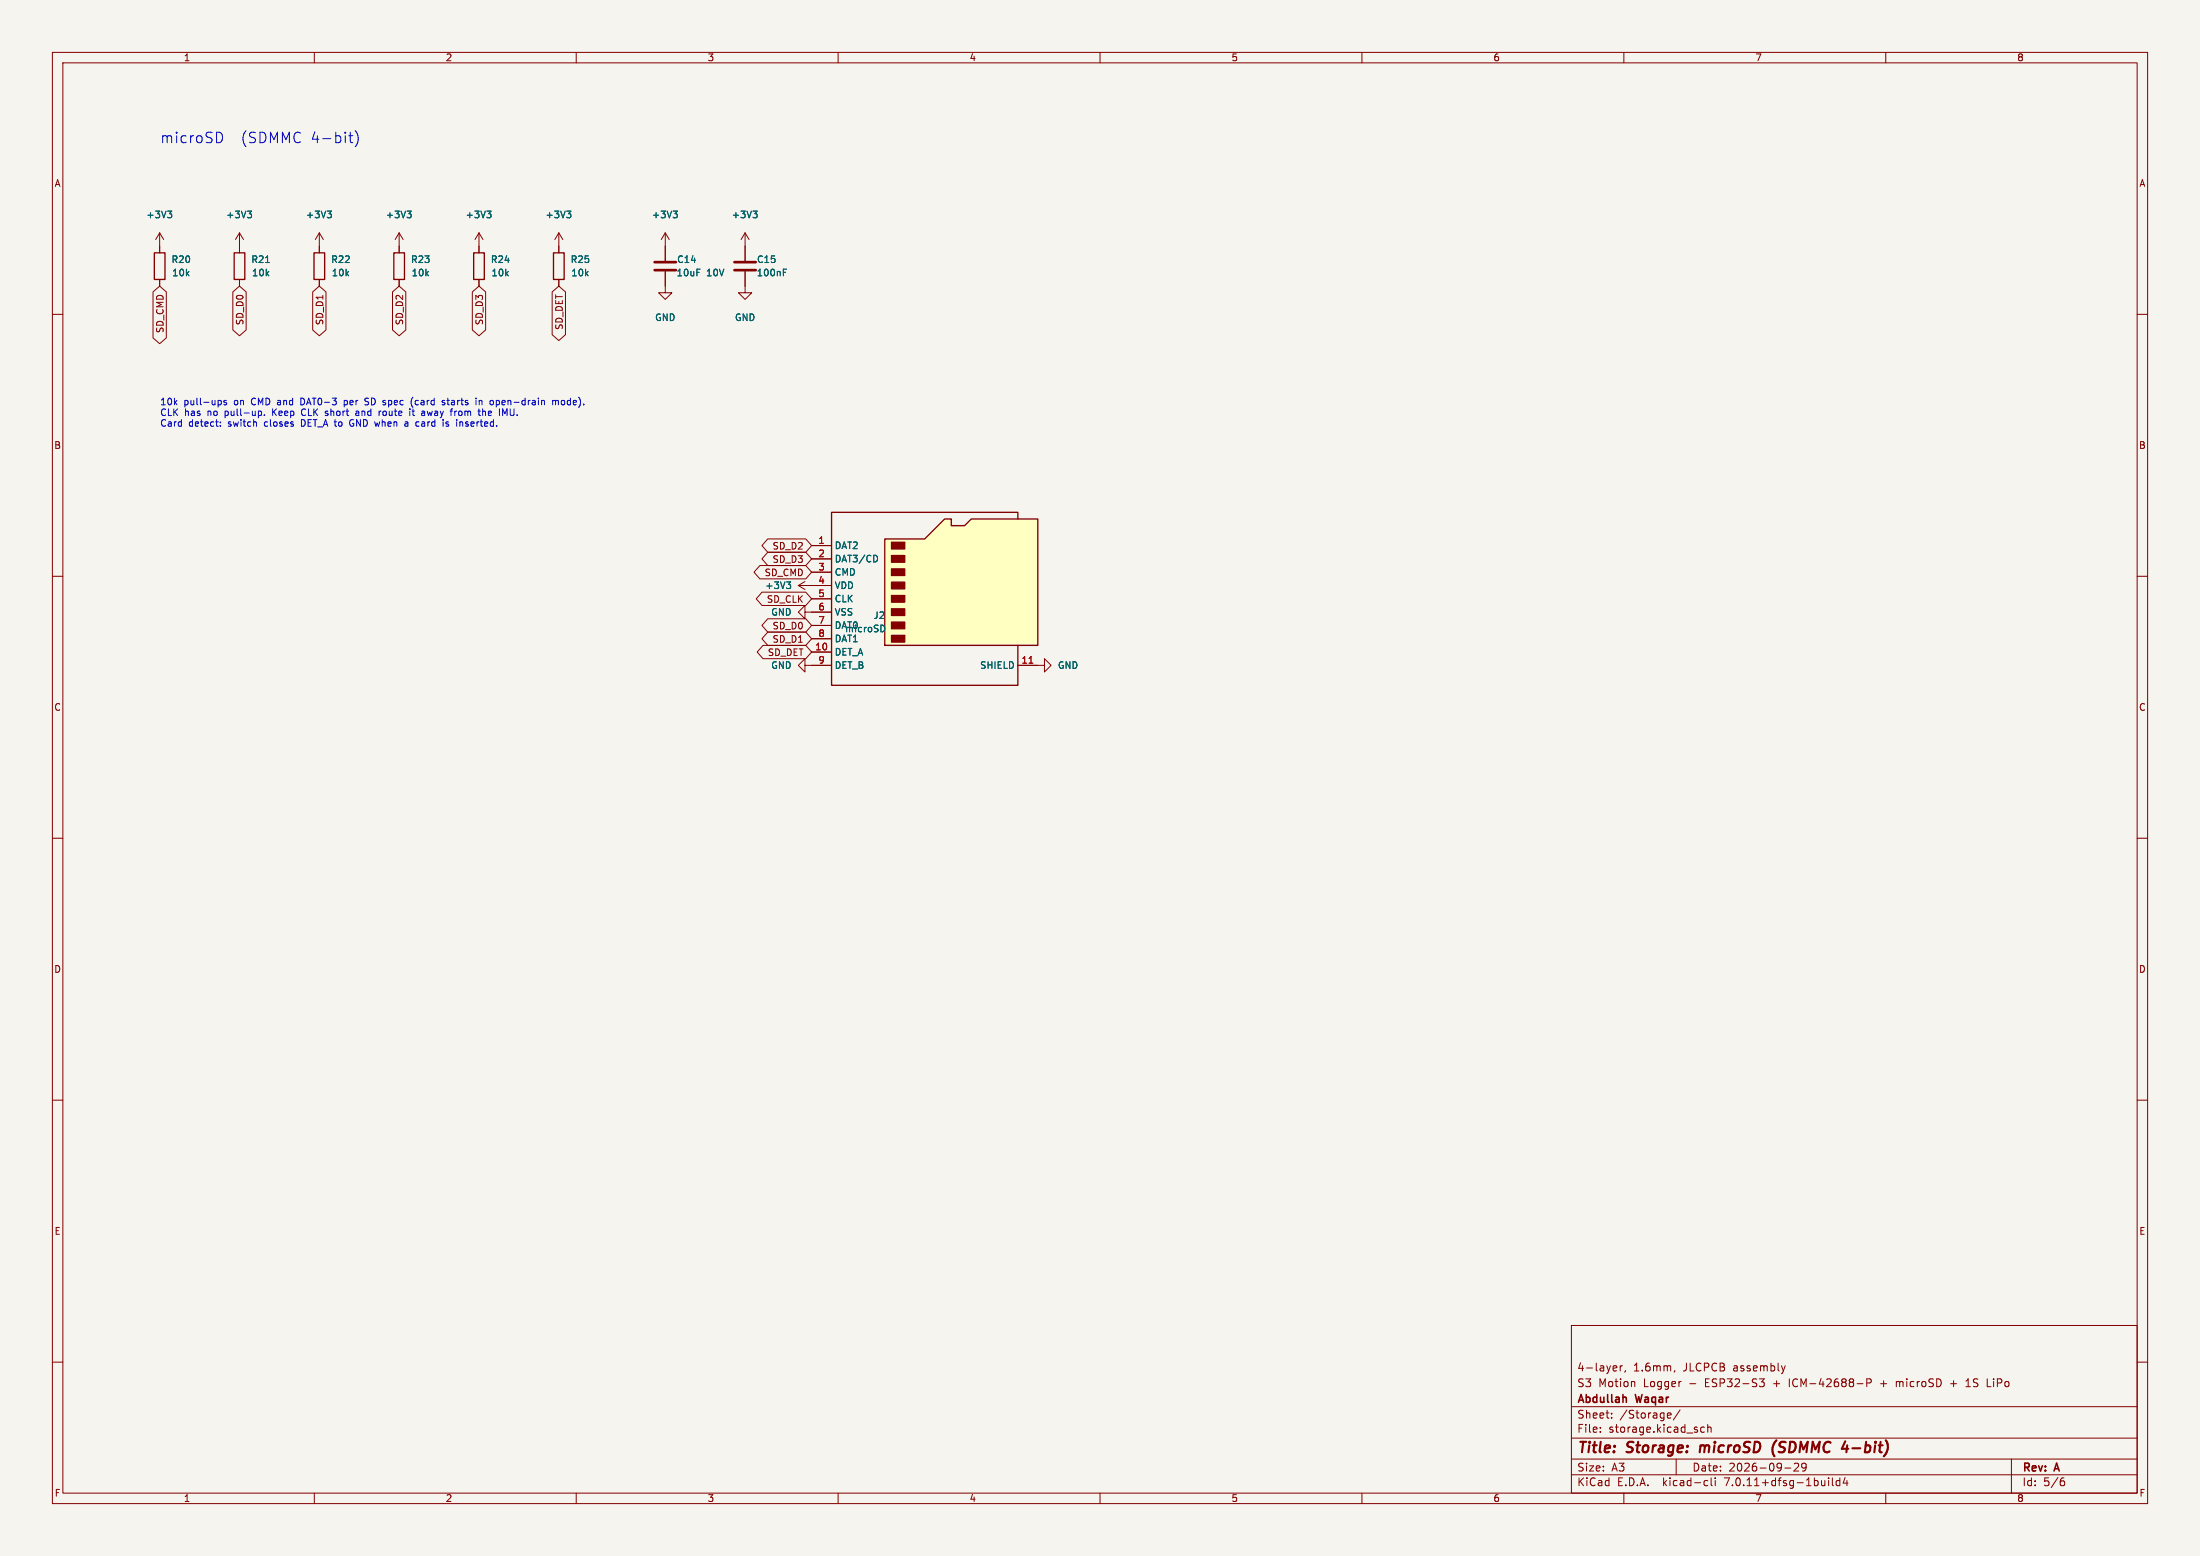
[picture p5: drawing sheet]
<svg xmlns="http://www.w3.org/2000/svg" width="420mm" height="297mm" viewBox="0 0 420 297" stroke-linecap="round" stroke-linejoin="round" font-family="sans-serif">
<path d="M0 0h420v297h-420z" fill="#f5f4ef" stroke="#f5f4ef" stroke-width=".19"/>
<g fill="none" stroke="#840000" stroke-width=".19">
<path d="M10 10h400v277h-400zM12 12h396v273h-396zM60 10v2M110 10v2M160 10v2M210 10v2M260 10v2M310 10v2M360 10v2M10 60h2M30.5 47v1.3M30.5 53.3v1.3"/>
<path d="M45.7 47v1.3M45.7 53.3v1.3M61 47v1.3M61 53.3v1.3M76.2 44.5l-.8 1.2M76.2 44.5v3.8M76.2 53.3v1.3M76.2 44.5l.8 1.2M91.4 44.5l-.7 1.2M91.4 44.5v3.8M91.4 53.3v1.3M91.4 44.5l.8 1.2"/>
<path d="M106.7 44.5l-.8 1.2M106.7 44.5v3.8M106.7 53.3v1.3M106.7 44.5l.7 1.2M127 51.8v4.1h1.3l-1.3 1.3-1.3-1.3h1.3M127 44.5v5.3M127 44.5l-.8 1.2M127 44.5l.8 1.2M142.2 51.8v4.1h1.3l-1.3 1.3-1.2-1.3h1.2M142.2 44.5l-.7 1.2M142.2 44.5v5.3M142.2 44.5l.8 1.2"/>
<path d="M408 60h2M10 110h2M152.4 111.8l1.3 .7M152.4 111.8h2.5M153.7 116.8v-1.2l-1.3 1.2 1.3 1.3v-1.3h1.2M153.7 111l-1.3 .8M408 110h2M153.7 127v-1.3l-1.3 1.3 1.3 1.3v-1.3h1.2M198.1 127h1.3v-1.3l1.3 1.3-1.3 1.3v-1.3M10 160h2M408 160h2M10 210h2"/>
<path d="M408 210h2M10 260h2M300 253h108v32h-108zM408 260h2M300 278.5h108M300 274.5h108M300 268.5h108M305.5 273.2v.2M305.5 272.5v.1M307.7 270.5v.2M307.7 269.8v.1M308.4 260.7l.3 .3-.8 .2"/>
<path d="M308.6 261.6l-.2 .1M309.3 260.7v1M309.7 260.7l-.3 .1-.1 .2M310.3 261.6l-.1 .3M311.9 263.7l.2 .2v.8M318.4 270.6h.5M318.4 269.8l.4-.1 .2 .3-.7 .2M319.7 261.6l-.1 .3M320 278.5v3M320.7 269.1l-1.3 1.9M325.4 272.5l-.5-.1-.2 .3 .1 .6h.6M326 272.5l.2-.1 .4 .1 .1 .9"/>
<path d="M326 271.9v1.5M335.9 263.2h.9l-.5 .6 .4 .1 .1 .5-.3 .3h-.4M340.8 260.7l-.4 1M343.3 279.4v.5l-.9 .9h1M344 279.4l-.1 .5 .2 .2 .4 .1 .3-.3M344.7 279.4a.99 .99 0 0 1-.3 1.4h-.3M354.5 264.1h1.2M356.4 264l.7-.1 .1-.2v-.4l-.3-.1h-.5v1.5M362 263.7v1M362.2 263.7l-.2 .1M372.4 264.1h1.1M375.3 264.7h.9"/>
<path d="M375.3 263.6l.4-.4v1.5M379.4 264.7h.7M384 278.5v6.5M60 285v2M110 285v2M160 285v2M210 285v2M260 285v2M300 281.5h108M310 285v2M325.6 282.6l.4 .1M326 283.5l-.4 .1"/>
<path d="M326.7 282.1v1.3l.2 .2M327.4 282.1v.1M327.4 282.6v1M340.7 280.2h1.2M349.1 282.1v.1M349.1 282.6v1M349.8 282.1v1.3l.2 .2M351.2 282.7l-.4-.1-.3 .3 .2 .6h.5M351.2 282.1v1.5M352.2 282l-.3 1.1h.9M352.6 282.6v1M360 285v2"/>
<path d="M393.6 282.7h.3l.3 .2-.1 .5-.5 .2M394 282.1l-.4 .1"/>
</g>
<path d="M324.6 275.9l-.1 1.3M339.1 274.9a2.35 2.35 0 0 0-.3 3.1M351.6 276.5h1.2M352.6 275.9l-.1 1.3" fill="none" stroke="#840000" stroke-width=".4"/>
<g fill="none" stroke="#006464" stroke-width=".19">
<path d="M50.7 50.1h.7M77.7 40.3h.8l-.4 .5M78.3 40.8l.2 .2v.3l-.2 .3M93 40.3h.7l-.4 .5M93.5 40.8l.2 .2v.3l-.2 .3M108.2 40.3h.8l-.4 .5M108.7 40.8l.3 .2v.3l-.3 .3M128.5 40.3h.8l-.4 .5M129.1 40.8l.2 .2v.3l-.2 .3M143.8 40.3h.7l-.4 .5M144.3 40.8l.2 .2v.3l-.2 .3M149.6 52h.4"/>
<path d="M149.6 51.4h.6M150.2 111.1h.7l-.4 .5M150.7 111.6l.2 .2v.3l-.2 .2"/>
</g>
<path d="M29.5 48.3h2v5h-2zM44.7 48.3h2v5h-2zM59.9 48.3h2.1v5h-2.1zM75.2 48.3h2v5h-2zM90.4 48.3h2.1v5h-2.1zM105.7 48.3h2v5h-2z" fill="none" stroke="#840000" stroke-width=".25"/>
<path d="M125 51.6h4M125 50h4M140.2 51.6h4.1M140.2 50h4.1" fill="none" stroke="#840000" stroke-width=".51"/>
<path d="M168.9 102.9h7.6l3.8-3.8h1.3v1.2h2.5l1.3-1.2h12.7v24.1h-29.2z" fill="#ffffc2"/>
<g fill="#840000" stroke="#840000" stroke-width=".25">
<path d="M170.2 121.3h2.5v1.3h-2.5z"/>
<path d="M170.2 118.7h2.5v1.3h-2.5z"/>
<path d="M170.2 116.2h2.5v1.3h-2.5z"/>
<path d="M170.2 113.7h2.5v1.2h-2.5z"/>
<path d="M170.2 111.1h2.5v1.3h-2.5z"/>
<path d="M170.2 108.6h2.5v1.3h-2.5z"/>
<path d="M170.2 106h2.5v1.3h-2.5z"/>
<path d="M170.2 103.5h2.5v1.3h-2.5z"/>
</g>
<path d="M194.3 99.1v-1.3h-35.6v33h35.6v-7.6M168.9 102.9h7.6l3.8-3.8h1.3v1.2h2.5l1.3-1.2h12.7v24.1h-29.2z" fill="none" stroke="#840000" stroke-width=".25"/>
<g fill="none" stroke="#840000" stroke-width=".19">
<path d="M29.2 55.7l1.3-1.1 1.3 1.1v8.8l-1.3 1.1-1.3-1.1zM30.5 44.5l-.8 1.2M30.5 44.5v3.8M30.5 53.3v1.3M30.5 44.5l.7 1.2M44.4 55.7l1.3-1.1 1.3 1.1v7.3l-1.3 1.1-1.3-1.1zM45.7 44.5l-.7 1.2M45.7 44.5v3.8M45.7 53.3v1.3M45.7 44.5l.8 1.2M59.7 55.7l1.3-1.1 1.2 1.1v7.3l-1.2 1.1-1.3-1.1zM61 44.5l-.8 1.2"/>
<path d="M61 44.5v3.8M61 53.3v1.3M61 44.5l.7 1.2M74.9 55.7l1.3-1.1 1.3 1.1v7.3l-1.3 1.1-1.3-1.1zM76.2 47v1.3M76.2 53.3v1.3M90.2 55.7l1.2-1.1 1.3 1.1v7.3l-1.3 1.1-1.2-1.1zM91.4 47v1.3M91.4 53.3v1.3M105.4 55.7l1.3-1.1 1.3 1.1v8.2l-1.3 1.1-1.3-1.1zM106.7 47v1.3M106.7 53.3v1.3"/>
<path d="M127 47v2.8M127 51.8v2.8M142.2 47v2.8M142.2 51.8v2.8M145.1 107.9h8.7l1.1 1.3-1.1 1.3h-8.7l-1.2-1.3zM145.5 113h8.3l1.1 1.3-1.1 1.3h-8.3l-1.1-1.3zM146.6 102.9h7.2l1.1 1.2-1.1 1.3h-7.2l-1.1-1.3zM146.6 118.1h7.2l1.1 1.3-1.1 1.3h-7.2l-1.1-1.3zM146.6 105.4h7.2l1.1 1.3-1.1 1.3h-7.2l-1.1-1.3zM154.9 104.1h3.8M154.9 106.7h3.8M154.9 109.2h3.8"/>
<path d="M154.9 111.8h3.8M154.9 114.3h3.8M154.9 116.8h3.8M154.9 119.4h3.8M145.7 123.2h8.1l1.1 1.3-1.1 1.2h-8.1l-1.2-1.2zM146.6 120.6h7.2l1.1 1.3-1.1 1.3h-7.2l-1.1-1.3zM154.9 124.5h3.8M154.9 127h3.8M154.9 121.9h3.8M194.3 127h3.8"/>
</g>
<path d="M196.5 126.6h.7" fill="none" stroke="#a90000" stroke-width=".19"/>
<g fill="none" stroke="#006464" stroke-width=".19">
<path d="M32 40.3h.8l-.4 .5M32.5 40.8l.3 .2v.3l-.3 .3M47.2 40.3h.8l-.4 .5M47.8 40.8l.2 .2v.3l-.2 .3M50.7 50.1h.7M62.5 40.3h.8l-.5 .5M63 40.8l.3 .2v.3l-.3 .3M77.7 40.3h.8l-.4 .5M78.3 40.8l.2 .2v.3l-.2 .3M93 40.3h.7l-.4 .5M93.5 40.8l.2 .2v.3l-.2 .3M108.2 40.3h.8l-.4 .5"/>
<path d="M108.7 40.8l.3 .2v.3l-.3 .3M128.5 40.3h.8l-.4 .5M129.1 40.8l.2 .2v.3l-.2 .3M143.8 40.3h.7l-.4 .5M144.3 40.8l.2 .2v.3l-.2 .3M149.6 52h.4M149.6 51.4h.6M150.2 111.1h.7l-.4 .5M150.7 111.6l.2 .2v.3l-.2 .2M167.3 106.1l.2 .4-.2 .7M168.5 119.3a.68 .68 0 0 1 .4 .7 .68 .68 0 0 1-.4 .6"/>
</g>
<g fill="none" stroke="#0000c2" stroke-width=".19">
<path d="M41.8 25.2a1.08 1.08 0 0 1 .7 1 1.08 1.08 0 0 1-.7 1M66.6 25.9h.7M66.9 25.2v1.8l.1 .1 .3 .1M67.8 25a2.29 2.29 0 0 1 0 3M41.8 76.4h.2l.3 .3-.1 .5-.4 .1M43.2 76.5l-.3-.1-.2 .2 .1 .2 .4 .1v.3h-.5M49.4 78.5h.3l.2 .2v.5l-.5 .1M50.5 79.2v.1M57.7 78.2l-.1 .6 .2 .5M57.7 76h-.3v1.3h.3M62.2 79.3h.3M62.3 78.5h.2"/>
<path d="M62.3 78.9h.2M65.7 77.2l.4 .1M65.7 76.4v1.3M66.1 76.4l-.4 .1M68.5 78.8h-.4l-.2 .2 .2 .3h.4M69.6 77.2h.7M69.6 76.4l.7 .3M70.4 76.1l-.5-.1-.3 .2M73.2 78.6v.6M78.2 78.5v.8M78.7 77.5l.1 .3M78.7 78.5h.4"/>
<path d="M78.8 75.8l-.1 .3M78.8 78v1.1l.3 .2M79.5 76.4l-.2 .3v.3l.2 .3M81.6 78.5l.2 .8M84.4 76.7l.5 .3-.1 .3-.4-.1M84.9 76.5l-.3-.1-.2 .2M85.3 76.4h.5M85.5 76l.1 1.2M87.2 78.5l-.3 .1M91.5 76.5l.2-.1 .3 .1v.8M91.5 76.4v.9M92.1 78.6l.2-.1h.3l.1 .8"/>
<path d="M92.1 78v1.3M94.7 77.2l.4 .1M94.7 76.4v1.3M95.1 76.4l-.4 .1M96.4 79l.4-1v1.3M105.5 76.5l.4-.1 .2 .2M105.5 76.4v.9M106.1 76.6l.1-.2 .3 .1 .1 .8M106.1 76.6v.7M107.3 76.5l-.2 .2 .2 .5M42.1 81.2v.2M42.1 80.6v.1"/>
<path d="M66.9 80.3l-.1 .8 .4 .3M77.3 80.6h.5l.1 .8M77.3 81.3h.6M77.9 80.8l-.6 .1M85.1 80.7l.1 .2 .5 .2-.2 .3-.4-.1M88 80.5l.3 .2v.7"/>
</g>
<g font-size="2.8" fill="#0000c2">
<text x="30.5" y="27.6">microSD</text>
<text x="45.9" y="27.6">(SDMMC 4-bit)</text>
</g>
<g font-size="2.8" fill="#840000">
<text x="301" y="277.9">Title:</text>
<text x="310.6" y="277.9">Storage:</text>
<text x="325.4" y="277.9">microSD</text>
<text x="340" y="277.9">(SDMMC</text>
<text x="354.1" y="277.9">4-bit)</text>
</g>
<g font-size="2.1" fill="#840000">
<text x="301" y="262">4-layer,</text>
<text x="311.8" y="262">1.6mm,</text>
<text x="321.4" y="262">JLCPCB</text>
<text x="331" y="262">assembly</text>
<text x="301" y="268.2">Abdullah</text>
<text x="301" y="265">S3</text>
<text x="305.1" y="265">Motion</text>
<text x="312.4" y="268.2">Waqar</text>
<text x="313.8" y="265">Logger</text>
<text x="322.6" y="265">-</text>
<text x="325.8" y="265">ESP32-S3</text>
<text x="338.9" y="265">+</text>
<text x="342.1" y="265">ICM-42688-P</text>
<text x="359.7" y="265">+</text>
<text x="362.8" y="265">microSD</text>
<text x="373.3" y="265">+</text>
<text x="376.5" y="265">1S</text>
<text x="380.6" y="265">LiPo</text>
<text x="301" y="273.7">File:</text>
<text x="301" y="271">Sheet:</text>
<text x="307.1" y="273.7">storage.kicad_sch</text>
<text x="309.2" y="271">/Storage/</text>
<text x="301" y="281.1">Size:</text>
<text x="307.6" y="281.1">A3</text>
<text x="323" y="281.1">Date:</text>
<text x="330" y="281.1">2026-09-29</text>
<text x="386" y="281.3">Rev:</text>
<text x="392.4" y="281.3">A</text>
<text x="301" y="283.9">KiCad</text>
<text x="308.7" y="283.9">E.D.A.</text>
<text x="317.6" y="283.9">kicad-cli</text>
<text x="329.5" y="283.9">7.0.11+dfsg-1build4</text>
<text x="386" y="283.9">Id:</text>
<text x="390.1" y="283.9">5/6</text>
</g>
<g font-size="1.8" fill="#840000">
<text x="35" y="11.9">1</text>
<text x="85" y="11.9">2</text>
<text x="135" y="11.9">3</text>
<text x="185" y="11.9">4</text>
<text x="235" y="11.9">5</text>
<text x="285" y="11.9">6</text>
<text x="335" y="11.9">7</text>
<text x="385" y="11.9">8</text>
<text x="10.3" y="35.9">A</text>
<text x="408.3" y="35.9">A</text>
<text x="31.4" y="63.7" transform="rotate(-90 31.4 63.7)">SD_CMD</text>
<text x="46.7" y="62.2" transform="rotate(-90 46.7 62.2)">SD_D0</text>
<text x="61.9" y="62.2" transform="rotate(-90 61.9 62.2)">SD_D1</text>
<text x="77.2" y="62.2" transform="rotate(-90 77.2 62.2)">SD_D2</text>
<text x="92.4" y="62.2" transform="rotate(-90 92.4 62.2)">SD_D3</text>
<text x="107.6" y="63.1" transform="rotate(-90 107.6 63.1)">SD_DET</text>
<text x="10.3" y="85.9">B</text>
<text x="408.2" y="85.9">B</text>
<text x="147.4" y="105.1">SD_D2</text>
<text x="147.4" y="107.6">SD_D3</text>
<text x="145.9" y="110.2">SD_CMD</text>
<text x="146.3" y="115.3">SD_CLK</text>
<text x="146.5" y="125.4">SD_DET</text>
<text x="147.4" y="122.9">SD_D1</text>
<text x="147.4" y="120.3">SD_D0</text>
<text x="10.3" y="135.9">C</text>
<text x="408.2" y="135.9">C</text>
<text x="10.3" y="185.9">D</text>
<text x="408.2" y="185.9">D</text>
<text x="10.3" y="235.9">E</text>
<text x="408.3" y="235.9">E</text>
<text x="10.3" y="285.9">F</text>
<text x="35" y="286.9">1</text>
<text x="85" y="286.9">2</text>
<text x="135" y="286.9">3</text>
<text x="185" y="286.9">4</text>
<text x="235" y="286.9">5</text>
<text x="285" y="286.9">6</text>
<text x="335" y="286.9">7</text>
<text x="385" y="286.9">8</text>
<text x="408.3" y="285.9">F</text>
</g>
<g font-size="1.8" fill="#006464">
<text x="27.8" y="41.9">+3V3</text>
<text x="43.1" y="41.9">+3V3</text>
<text x="58.3" y="41.9">+3V3</text>
<text x="73.6" y="41.9">+3V3</text>
<text x="88.8" y="41.9">+3V3</text>
<text x="104" y="41.9">+3V3</text>
<text x="124.4" y="41.9">+3V3</text>
<text x="139.6" y="41.9">+3V3</text>
<text x="32.6" y="50.4">R20</text>
<text x="32.8" y="52.9">10k</text>
<text x="47.9" y="50.4">R21</text>
<text x="48" y="52.9">10k</text>
<text x="63.1" y="50.4">R22</text>
<text x="63.2" y="52.9">10k</text>
<text x="78.4" y="50.4">R23</text>
<text x="78.5" y="52.9">10k</text>
<text x="93.6" y="50.4">R24</text>
<text x="93.7" y="52.9">10k</text>
<text x="108.8" y="50.4">R25</text>
<text x="109" y="52.9">10k</text>
<text x="129.1" y="52.9">10uF</text>
<text x="129.2" y="50.4">C14</text>
<text x="134.9" y="52.9">10V</text>
<text x="144.4" y="52.9">100nF</text>
<text x="144.4" y="50.4">C15</text>
<text x="125" y="61.5">GND</text>
<text x="140.2" y="61.5">GND</text>
<text x="159.3" y="105">DAT2</text>
<text x="159.3" y="107.5">DAT3/CD</text>
<text x="146" y="112.6">+3V3</text>
<text x="159.3" y="110.1">CMD</text>
<text x="159.3" y="112.6">VDD</text>
<text x="147.1" y="117.7">GND</text>
<text x="159.3" y="115.2">CLK</text>
<text x="159.3" y="117.7">VSS</text>
<text x="166.7" y="118.3">J2</text>
<text x="159.3" y="125.3">DET_A</text>
<text x="159.3" y="120.2">DAT0</text>
<text x="159.3" y="122.8">DAT1</text>
<text x="161.2" y="120.9">microSD</text>
<text x="147.1" y="127.9">GND</text>
<text x="159.3" y="127.9">DET_B</text>
<text x="187" y="127.9">SHIELD</text>
<text x="201.9" y="127.9">GND</text>
</g>
<g font-size="1.8" fill="#0000c2">
<text x="30.5" y="77.7">10k</text>
<text x="35.1" y="77.7">pull-ups</text>
<text x="44.8" y="77.7">on</text>
<text x="48.3" y="77.7">CMD and</text>
<text x="58" y="77.7">DAT0-3</text>
<text x="66.5" y="77.7">per</text>
<text x="70.7" y="77.7">SD spec</text>
<text x="79.9" y="77.7">(card</text>
<text x="86.1" y="77.7">starts</text>
<text x="92.7" y="77.7">in</text>
<text x="95.6" y="77.7">open-drain</text>
<text x="107.7" y="77.7">mode).</text>
<text x="30.5" y="79.7">CLK</text>
<text x="30.5" y="81.8">Card</text>
<text x="35.2" y="79.7">has</text>
<text x="36" y="81.8">detect:</text>
<text x="39.7" y="79.7">no</text>
<text x="43.2" y="79.7">pull-up.</text>
<text x="43.6" y="81.8">switch</text>
<text x="50.7" y="81.8">closes</text>
<text x="52.5" y="79.7">Keep</text>
<text x="58" y="81.8">DET_A to</text>
<text x="58.2" y="79.7">CLK</text>
<text x="63" y="79.7">short</text>
<text x="67.6" y="81.8">GND when</text>
<text x="69" y="79.7">and</text>
<text x="73.6" y="79.7">route</text>
<text x="78.6" y="81.8">a</text>
<text x="79.7" y="79.7">it</text>
<text x="80.9" y="81.8">card</text>
<text x="82.2" y="79.7">away</text>
<text x="86.2" y="81.8">is</text>
<text x="87.9" y="79.7">from</text>
<text x="89" y="81.8">inserted.</text>
<text x="93.5" y="79.7">the</text>
<text x="97.6" y="79.7">IMU.</text>
</g>
<g font-size="1.8" fill="#a90000">
<text x="156.1" y="103.9">1</text>
<text x="156.1" y="106.4">2</text>
<text x="156.1" y="109">3</text>
<text x="156.1" y="111.5">4</text>
<text x="156.1" y="114">5</text>
<text x="156.1" y="116.6">6</text>
<text x="156.1" y="119.1">7</text>
<text x="155.5" y="124.2">10</text>
<text x="156.1" y="121.7">8</text>
<text x="156.1" y="126.7">9</text>
<text x="194.9" y="126.7">11</text>
</g>
</svg>
